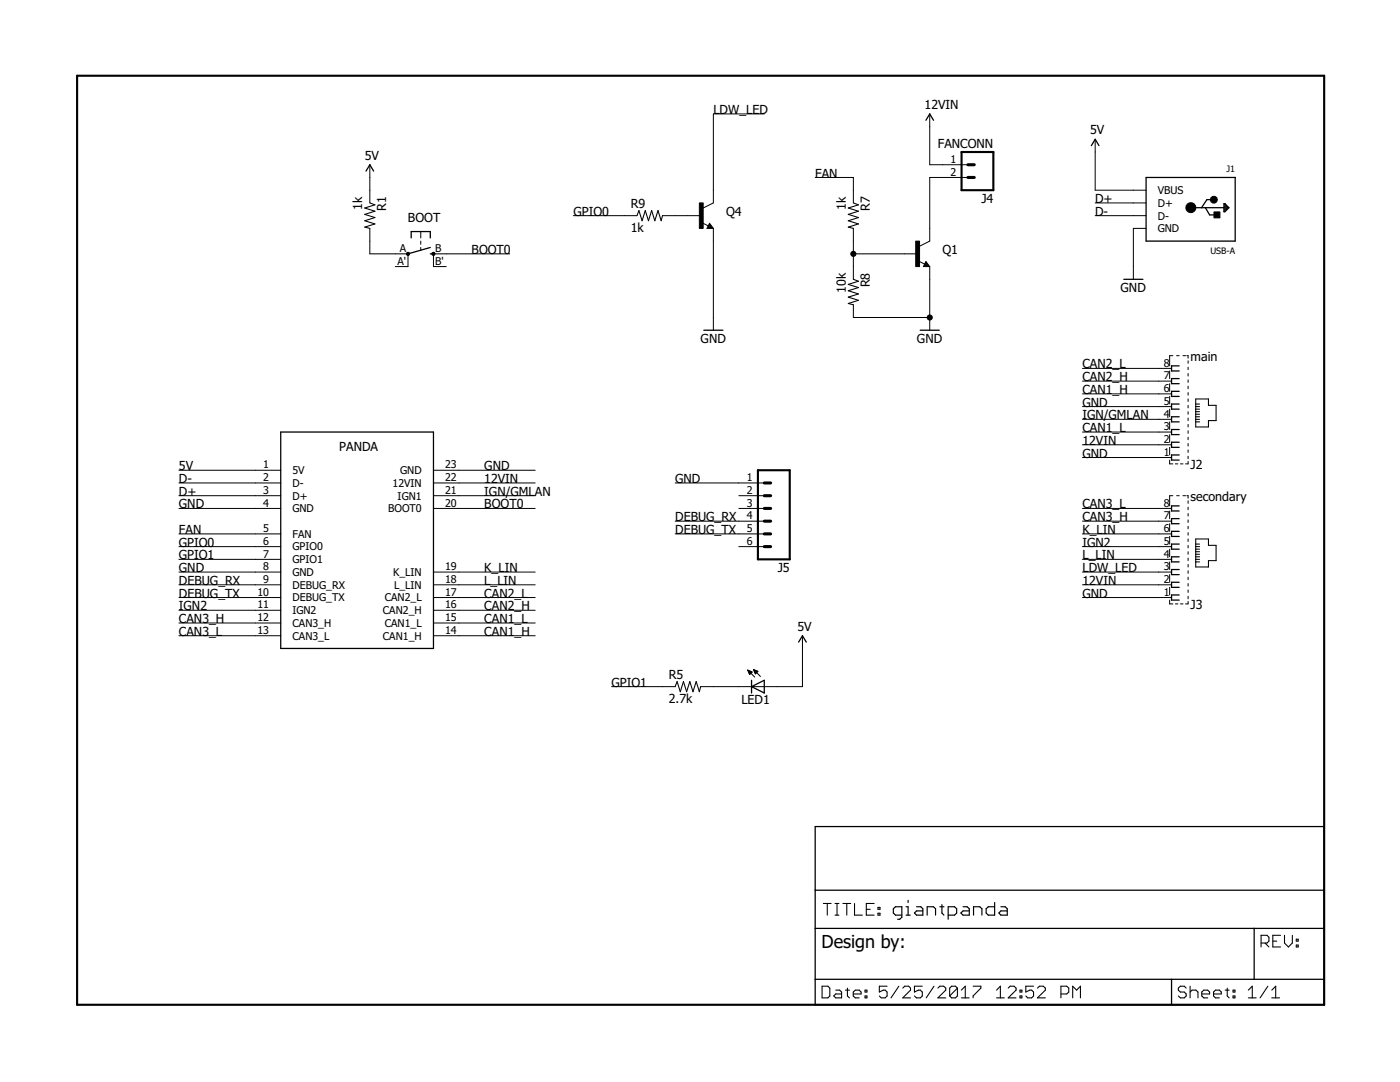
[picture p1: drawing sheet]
<svg xmlns="http://www.w3.org/2000/svg" width="279mm" height="216mm" viewBox="0 0 279 216" stroke-linecap="round" stroke-linejoin="round" font-family="sans-serif">
<path d="M15.4 15.1h248.9v185.4h-248.9zM191.9 30.3h6.3v7.7h-6.3zM151.3 93.8h6.3v17.8h-6.3z" fill="none" stroke="#000" stroke-width=".42"/>
<g fill="none" stroke="#000" stroke-width=".25">
<path d="M73 34.1l.8-1.2 .8 1.2M184.8 24l.7-1.3 .8 1.3M217.8 29.1l.8-1.3 .7 1.3M228.7 35.4h17.8v12.7h-17.8zM241.9 39.8h-1l-1.1 1.6M82.1 47.5v-1.3h3.8v1.3M85.9 50.7h.6M85.9 49.4l-4.5 1.3M141.6 45.1l.1 .2h-.3l.2-.5 .5 .6h-.7M184.8 52.7l.1 .2h-.4l.3-.5 .5 .7h-.8M224.3 55.7h3.8M237.7 41.4h6.6"/>
<path d="M240.6 41.4l.8 1.5h1.2M244.3 40.6h.2l.8 .8-.8 .8h-.2zM244.5 40.6v1.4M244.9 41.4l-.2 .4v-.8l.3 .4M140.5 65.9h3.8M183.6 65.9h3.9M235.3 73h-1.5v1h1.5M235.3 75.5h-1.5v1.1h1.5M235.3 78.1h-1.5v1h1.5M56 86.2h30.5v43.2h-30.5zM235.3 80.6h-1.5v1h1.5M235.3 83.2h-1.5v1h1.5"/>
<path d="M235.3 85.7h-1.5v1h1.5M235.3 88.2h-1.5v1.1h1.5M235.3 90.8h-1.5v1h1.5M235.3 100.9h-1.5v1.1h1.5M235.3 103.5h-1.5v1h1.5M235.3 106h-1.5v1h1.5M235.3 108.6h-1.5v1h1.5M235.3 111.1h-1.5v1h1.5M235.3 113.6h-1.5v1.1h1.5M235.3 116.2h-1.5v1h1.5M235.3 118.7h-1.5v1h1.5M150 137l2.5-1.3v2.6z"/>
<path d="M150 135.7v2.6M159.4 128.1l.7-1.2 .8 1.2M162.7 164.9h101.6v35.6h-101.6zM162.7 177.6h101.6M162.7 185.3h101.6M162.7 195.4h101.6M233.8 195.4v5.1M250.3 185.3v10.1"/>
</g>
<g fill="none" stroke="#000" stroke-width=".21">
<path d="M73.8 40.5l1 .4-2 .6 2 .6-2 .7 2 .6-2 .6 2 .7-2 .6 1 .3M127.1 43l.4-1 .6 2 .7-2 .6 2 .6-2 .7 2 .6-2 .7 2 .2-1M170.3 40.5l1 .4-2 .6 2 .6-2 .7 2 .6-2 .6 2 .7-2 .6 1 .3M170.3 55.7l1 .4-2 .6 2 .7-2 .6 2 .7-2 .6 2 .6-2 .7 1 .2M238.6 79.6h2.6v1.3h1.5v3h-1.5v1.3h-2.6zM238.6 84.2h.8M238.6 83.7h.8M238.6 83.2h.8M238.6 82.7h.8M238.6 82.1h.8M238.6 81.6h.8M238.6 81.1h.8"/>
<path d="M238.6 80.6h.8M238.6 107.5h2.6v1.3h1.5v3.1h-1.5v1.2h-2.6zM238.6 112.1h.8M238.6 111.6h.8M238.6 111.1h.8M238.6 110.6h.8M238.6 110.1h.8M238.6 109.6h.8M238.6 109.1h.8M238.6 108.6h.8M134.7 137l.4-1 .7 2 .6-2 .6 2 .7-2 .6 2 .6-2 .7 2 .2-1M164.1 196.8h1.1l.4 .4v1.5l-.4 .4h-1.1z"/>
<path d="M164.3 180.3h1.6M165.1 180.3v2.3M166.6 180.3h.8M166.6 182.6h.8M166.8 197.6h.8l.4 .4v1.1h-1.2l-.4-.4 .4-.4h1.2M167 180.3v2.3M168.2 180.3h1.6M168.7 197.6h.8M169 180.3v2.3M169.1 197.2v1.5l.4 .4M170.3 198.3h1.6v-.3l-.4-.4h-.8l-.4 .4v.7l.4 .4h.8M170.5 180.3v2.3h1.6"/>
<path d="M172.6 198.7h.4v.4h-.4zM172.6 197.6h.4v.4h-.4zM172.9 181.4h.8M174.5 180.3h-1.6v2.3h1.6M175.2 182.2h.4v.4h-.4zM175.2 181.1h.4v.3h-.4zM177 196.8h-1.5v1.2l.8-.4h.4l.3 .4v.7l-.3 .4h-.8l-.4-.4M179.4 196.8l-1.6 2.3M180.2 197.2l.4-.4h.7l.4 .4v.4l-1.5 1.5h1.5M184.1 196.8h-1.6v1.2l.8-.4h.4l.4 .4v.7l-.4 .4h-.8l-.4-.4M186.4 196.8l-1.6 2.3M187.2 197.2l.4-.4h.7l.4 .4v.4l-1.5 1.5h1.5"/>
<path d="M191.1 197.2v1.5l-.4 .4h-.8l-.4-.4M191.1 197.2l-.4-.4h-.8l-.4 .4v1.5M191.1 197.2l-1.6 1.5M191.9 199.1h1.5M191.9 197.6l.7-.8v2.3M194.2 196.8h1.5v.4l-1.5 1.5v.4M198.9 199.1h1.5M198.9 197.6l.7-.8v2.3M201.2 197.2l.4-.4h.8l.4 .4v.4l-1.6 1.5h1.6M203.6 198.7h.3v.4h-.3zM203.6 197.6h.3v.4h-.3zM206.3 196.8h-1.6v1.2l.8-.4h.4l.4 .4v.7l-.4 .4h-.8l-.4-.4"/>
<path d="M207.1 197.2l.4-.4h.7l.4 .4v.4l-1.5 1.5h1.5M211.7 198.3h1.2l.4-.3v-.8l-.4-.4h-1.2v2.3M214.1 199.1v-2.3l.8 .8 .7-.8v2.3M236.7 197.2l-.4-.4h-.7l-.4 .4v.4l.4 .4h.7l.4 .3v.4l-.4 .4h-.7l-.4-.4M237.5 198l.4-.4h.8l.4 .4v1.1M237.5 196.8v2.3M239.8 198.3h1.6v-.3l-.4-.4h-.8l-.4 .4v.7l.4 .4h.8M242.2 198.3h1.5v-.3l-.3-.4h-.8l-.4 .4v.7l.4 .4h.8M244.5 197.6h.8M244.9 197.2v1.5l.4 .4M246.1 198.7h.4v.4h-.4zM246.1 197.6h.4v.4h-.4z"/>
<path d="M249.1 199.1h1.6M249.1 197.6l.8-.8v2.3M251.7 188.2h1.2l.3-.4v-.8l-.3-.4h-1.2v2.4M252.5 188.2l.7 .8M253 196.8l-1.5 2.3M253.8 199.1h1.6M253.8 197.6l.8-.8v2.3M254 187.8h.8M255.6 186.6h-1.6v2.4h1.6M256.3 186.6v1.6l.8 .8 .8-.8v-1.6M258.7 188.6h.4v.4h-.4zM258.7 187.4h.4v.4h-.4z"/>
</g>
<g fill="none" stroke="#000" stroke-width=".23">
<path d="M181.2 179.7v.4M180 182.6h-1.3l-.4-.4v-.9l.4-.4h1.3v2.1l-.4 .4h-.5M180.8 180.9h.4v1.7M180.8 182.6h.9M182.9 180.9h.9l.4 .4v1.3h-1.3l-.4-.4 .4-.4h1.3M185 182.6v-1.7h1.3l.4 .4v1.3M187.6 180.9h.8M188 180.5v1.7l.4 .4M189.2 182.6h1.3l.4-.4v-.9l-.4-.4h-1.3v2.5M192.2 180.9h.8l.4 .4v1.3h-1.2l-.4-.4 .4-.4h1.2M194.3 182.6v-1.7h1.2l.5 .4v1.3M198.5 180.1v2.5h-1.3l-.4-.4v-.9l.4-.4h1.3"/>
<path d="M199.7 180.9h.9l.4 .4v1.3h-1.3l-.4-.4 .4-.4h1.3"/>
</g>
<g fill="#000" stroke="#000" stroke-width=".2">
<circle cx="242.3" cy="39.8" r=".7"/>
<circle cx="81.4" cy="50.7" r=".33"/>
<circle cx="86.5" cy="50.7" r=".33"/>
<circle cx="170.3" cy="50.7" r=".51"/>
<circle cx="237.7" cy="41.4" r="1"/>
<circle cx="185.5" cy="63.4" r=".51"/>
</g>
<path d="M139.6 40.5h.7v5.1h-.7zM182.8 48.1h.7v5.1h-.7zM242.3 42.3h1.2v1.2h-1.2z" fill="#000" stroke="#000" stroke-width=".2"/>
<g fill="none" stroke="#000" stroke-width=".2">
<path d="M73.8 32.9v7.6M152.5 22.7h-10.1v17.8l-2.1 1M162.7 35.4h7.6v5.1M185.5 22.7v10.2h7.7M193.2 35.4h-7.7v12.7l-2 1M218.6 27.8v10.2h10.1M73.8 45.6v5.1h7.6v2.5h-2.5M84 46.2v1.3M84 48.1v.6M84 49.4v.6M101.7 50.7h-15.2v2.5h2.5M114.4 43h12.7"/>
<path d="M132.2 43h7.6M140.1 44.5l1.3 .6M141.6 44.6l.8 1h-1.3zM142.4 45.6v20.3M170.3 50.7h12.7M170.3 45.6v10.1M183.3 52.1l1.3 .6M184.8 52.2l.7 1h-1.2zM185.5 53.2v12.7M218.6 40.5h10.1M218.6 43h10.1M228.7 45.6h-2.5v10.1"/>
<path d="M170.3 60.8v2.6h15.2M216 78.6h17.8M216 76.1h17.8M216 73.5h17.8M233.4 74v1.5M233.4 76.6v1.5M233.4 79.1v1.5M234.1 71h-.7v2M234.8 71h.5M236.1 71h.5M236.9 71h.2v.5M237.1 72v.5"/>
<path d="M237.1 73.3v.5M237.1 74.5v.5M237.1 75.8v.5M237.1 77.1v.5M237.1 78.3v.5M237.1 79.6v.5M35.7 93.8h20.3M35.7 96.4h20.3M35.7 98.9h20.3M86.5 93.8h20.3M86.5 96.4h20.3M86.5 98.9h20.3"/>
<path d="M134.7 96.4h17.8M147.4 98.9h5.1M216 91.3h17.8M216 88.8h17.8M216 86.2h17.8M216 83.7h17.8M216 81.1h17.8M233.4 91.8v.8h.7M233.4 81.6v1.6M233.4 84.2v1.5M233.4 86.7v1.5M233.4 89.3v1.5"/>
<path d="M234.1 98.9h-.7v2M234.6 92.6h.5M234.8 98.9h.5M235.6 92.6h.5M236.1 98.9h.5M236.9 98.9h.2v.5M237.1 80.9v.5M237.1 82.1v.6M237.1 83.4v.5M237.1 84.7v.5M237.1 86v.5M237.1 87.2v.5"/>
<path d="M237.1 88.5v.5M237.1 89.8v.5M237.1 91v.5M237.1 92.1v.5h-.5M237.1 99.9v.5M35.7 101.5h20.3M35.7 106.5h20.3M35.7 109.1h20.3M35.7 111.6h20.3M35.7 114.2h20.3M35.7 119.2h20.3M35.7 116.7h20.3"/>
<path d="M86.5 101.5h20.3M86.5 114.2h20.3M86.5 119.2h20.3M86.5 116.7h20.3M134.7 106.5h17.8M134.7 104h17.8M147.4 101.5h5.1M147.4 109.1h5.1M216 101.5h17.8M216 106.5h17.8M216 109.1h17.8M216 111.6h17.8"/>
<path d="M216 114.2h17.8M216 119.2h17.8M216 116.7h17.8M216 104h17.8M233.4 102v1.5M233.4 104.5v1.5M233.4 107v1.6M233.4 109.6v1.5M233.4 112.1v1.5M233.4 114.7v1.5M233.4 117.2v1.5M233.4 119.7v.8h.7"/>
<path d="M237.1 101.2v.5M237.1 102.5v.5M237.1 103.7v.5M237.1 105v.5M237.1 106.3v.5M237.1 107.5v.6M237.1 108.8v.5M237.1 110.1v.5M237.1 111.4v.5M237.1 112.6v.5M237.1 113.9v.5M237.1 115.2v.5"/>
<path d="M237.1 116.4v.5M237.1 117.7v.5M237.1 119v.5M237.1 120v.5h-.5M35.7 121.8h20.3M35.7 124.3h20.3M35.7 126.9h20.3M86.5 121.8h20.3M86.5 124.3h20.3M86.5 126.9h20.3M122 137h12.7M149.2 133.7l1.4 1.4"/>
<path d="M149.2 133.7l.9 .4-.5 .5zM149.3 133.8h.1M149.3 133.9h.4M149.4 134h.6M149.4 134.2h.7M149.5 134.3h.4M149.5 134.4h.3M149.6 134.5h.1M150.4 133.6l1.4 1.4M150.4 133.6l.9 .4-.6 .5zM150.4 133.7h.2M150.5 133.8h.4"/>
<path d="M150.5 133.9h.7M150.6 134h.6M150.6 134.2h.5M150.7 134.3h.2M150.7 134.4h.1M160.1 126.9v10.1h-20.3M234.6 120.5h.5M235.6 120.5h.5"/>
</g>
<path d="M193.2 35.4h1.2M193.2 32.9h1.2M152.5 98.9h1.3M152.5 96.4h1.3M152.5 101.5h1.3M152.5 106.5h1.3M152.5 104h1.3M152.5 109.1h1.3" fill="none" stroke="#000" stroke-width=".61"/>
<text font-size="3.6" x="164" y="189.1">Design by:</text>
<g font-size="2.5">
<text x="142.4" y="22.7">LDW_LED</text>
<text x="184.5" y="21.7">12VIN</text>
<text x="187.2" y="29.6">FANCONN</text>
<text x="217.5" y="26.8">5V</text>
<text x="72.8" y="31.9">5V</text>
<text x="162.7" y="35.4">FAN</text>
<text x="72.3" y="41.8" transform="rotate(-90 72.3 41.8)">1k</text>
<text x="125.9" y="41.5">R9</text>
<text x="168.8" y="41.8" transform="rotate(-90 168.8 41.8)">1k</text>
<text x="195.9" y="40.5">J4</text>
<text x="218.6" y="40.5">D+</text>
<text x="77.1" y="42.1" transform="rotate(-90 77.1 42.1)">R1</text>
<text x="81.4" y="44.3">BOOT</text>
<text x="114.4" y="43">GPIO0</text>
<text x="125.9" y="46.3">1k</text>
<text x="144.9" y="43">Q4</text>
<text x="173.6" y="42.1" transform="rotate(-90 173.6 42.1)">R7</text>
<text x="218.6" y="43">D-</text>
<text x="94.1" y="50.7">BOOT0</text>
<text x="188.1" y="50.7">Q1</text>
<text x="168.8" y="58.4" transform="rotate(-90 168.8 58.4)">10k</text>
<text x="173.6" y="57.4" transform="rotate(-90 173.6 57.4)">R8</text>
<text x="223.6" y="58.3">GND</text>
<text x="139.8" y="68.4">GND</text>
<text x="183" y="68.4">GND</text>
<text x="237.6" y="72">main</text>
<text x="216" y="73.5">CAN2_L</text>
<text x="216" y="76.1">CAN2_H</text>
<text x="216" y="81.1">GND</text>
<text x="216" y="78.6">CAN1_H</text>
<text x="216" y="83.7">IGN/GMLAN</text>
<text x="216" y="86.2">CAN1_L</text>
<text x="216" y="88.8">12VIN</text>
<text x="35.7" y="93.8">5V</text>
<text x="67.7" y="90">PANDA</text>
<text x="96.7" y="93.8">GND</text>
<text x="216" y="91.3">GND</text>
<text x="237.6" y="93.6">J2</text>
<text x="35.7" y="101.4">GND</text>
<text x="35.7" y="96.4">D-</text>
<text x="35.7" y="98.9">D+</text>
<text x="96.7" y="101.4">BOOT0</text>
<text x="96.7" y="96.4">12VIN</text>
<text x="96.7" y="98.9">IGN/GMLAN</text>
<text x="134.8" y="96.4">GND</text>
<text x="216" y="101.4">CAN3_L</text>
<text x="237.6" y="99.9">secondary</text>
<text x="35.7" y="106.5">FAN</text>
<text x="134.8" y="104">DEBUG_RX</text>
<text x="134.8" y="106.5">DEBUG_TX</text>
<text x="216" y="106.5">K_LIN</text>
<text x="216" y="104">CAN3_H</text>
<text x="35.7" y="111.6">GPIO1</text>
<text x="35.7" y="109.1">GPIO0</text>
<text x="216" y="111.6">L_LIN</text>
<text x="216" y="109.1">IGN2</text>
<text x="35.7" y="114.1">GND</text>
<text x="35.7" y="116.7">DEBUG_RX</text>
<text x="35.7" y="119.2">DEBUG_TX</text>
<text x="96.7" y="119.2">CAN2_L</text>
<text x="96.7" y="116.7">L_LIN</text>
<text x="96.7" y="114.1">K_LIN</text>
<text x="155.2" y="114.1">J5</text>
<text x="216" y="119.2">GND</text>
<text x="216" y="116.7">12VIN</text>
<text x="216" y="114.1">LDW_LED</text>
<text x="35.7" y="124.3">CAN3_H</text>
<text x="35.7" y="121.8">IGN2</text>
<text x="96.7" y="121.8">CAN2_H</text>
<text x="96.7" y="124.3">CAN1_L</text>
<text x="159.1" y="125.8">5V</text>
<text x="237.6" y="121.5">J3</text>
<text x="35.7" y="126.8">CAN3_L</text>
<text x="96.7" y="126.8">CAN1_H</text>
<text x="122.1" y="137">GPIO1</text>
<text x="133.5" y="135.5">R5</text>
<text x="133.5" y="140.3">2.7k</text>
<text x="148" y="140.6">LED1</text>
</g>
<g font-size="2.1">
<text x="189.7" y="32.5">1</text>
<text x="189.7" y="35.1">2</text>
<text x="231.1" y="41.3">D+</text>
<text x="231.1" y="38.7">VBUS</text>
<text x="231.1" y="43.8">D-</text>
<text x="231.1" y="46.3">GND</text>
<text x="79.3" y="52.8">A'</text>
<text x="79.8" y="50.3">A</text>
<text x="86.9" y="50.3">B</text>
<text x="86.9" y="52.8">B'</text>
<text x="232.3" y="75.7">7</text>
<text x="232.3" y="73.2">8</text>
<text x="232.3" y="83.3">4</text>
<text x="232.3" y="80.8">5</text>
<text x="232.3" y="78.2">6</text>
<text x="232.3" y="88.4">2</text>
<text x="232.3" y="85.9">3</text>
<text x="52.5" y="93.5">1</text>
<text x="58.4" y="94.6">5V</text>
<text x="79.9" y="94.6">GND</text>
<text x="88.8" y="93.5">23</text>
<text x="232.3" y="90.9">1</text>
<text x="52.5" y="96">2</text>
<text x="52.5" y="98.6">3</text>
<text x="52.5" y="101.1">4</text>
<text x="58.4" y="97.1">D-</text>
<text x="58.4" y="99.7">D+</text>
<text x="78.3" y="97.1">12VIN</text>
<text x="79.4" y="99.7">IGN1</text>
<text x="88.8" y="96">22</text>
<text x="88.8" y="98.6">21</text>
<text x="88.8" y="101.1">20</text>
<text x="149" y="96">1</text>
<text x="149" y="98.6">2</text>
<text x="149" y="101.1">3</text>
<text x="232.3" y="101.1">8</text>
<text x="52.5" y="106.2">5</text>
<text x="58.4" y="102.2">GND</text>
<text x="58.4" y="107.3">FAN</text>
<text x="77.5" y="102.2">BOOT0</text>
<text x="149" y="103.6">4</text>
<text x="149" y="106.2">5</text>
<text x="232.3" y="106.2">6</text>
<text x="232.3" y="103.6">7</text>
<text x="52.5" y="108.7">6</text>
<text x="52.5" y="111.3">7</text>
<text x="52.5" y="113.8">8</text>
<text x="58.4" y="109.8">GPIO0</text>
<text x="58.4" y="112.4">GPIO1</text>
<text x="88.8" y="113.8">19</text>
<text x="149" y="108.7">6</text>
<text x="232.3" y="113.8">3</text>
<text x="232.3" y="111.3">4</text>
<text x="232.3" y="108.7">5</text>
<text x="51.4" y="118.9">10</text>
<text x="52.5" y="116.3">9</text>
<text x="58.4" y="114.9">GND</text>
<text x="58.4" y="120">DEBUG_TX</text>
<text x="58.4" y="117.4">DEBUG_RX</text>
<text x="76.8" y="120">CAN2_L</text>
<text x="78.5" y="114.9">K_LIN</text>
<text x="78.7" y="117.4">L_LIN</text>
<text x="88.8" y="118.9">17</text>
<text x="88.8" y="116.3">18</text>
<text x="232.3" y="118.9">1</text>
<text x="232.3" y="116.3">2</text>
<text x="51.4" y="121.4">11</text>
<text x="51.4" y="123.9">12</text>
<text x="58.4" y="122.5">IGN2</text>
<text x="58.4" y="125.1">CAN3_H</text>
<text x="76.4" y="122.5">CAN2_H</text>
<text x="76.8" y="125.1">CAN1_L</text>
<text x="88.8" y="123.9">15</text>
<text x="88.8" y="121.4">16</text>
<text x="51.4" y="126.5">13</text>
<text x="58.4" y="127.6">CAN3_L</text>
<text x="76.4" y="127.6">CAN1_H</text>
<text x="88.8" y="126.5">14</text>
</g>
<g font-size="1.8">
<text x="244.8" y="34.4">J1</text>
<text x="241.6" y="50.7">USB-A</text>
</g>
</svg>
